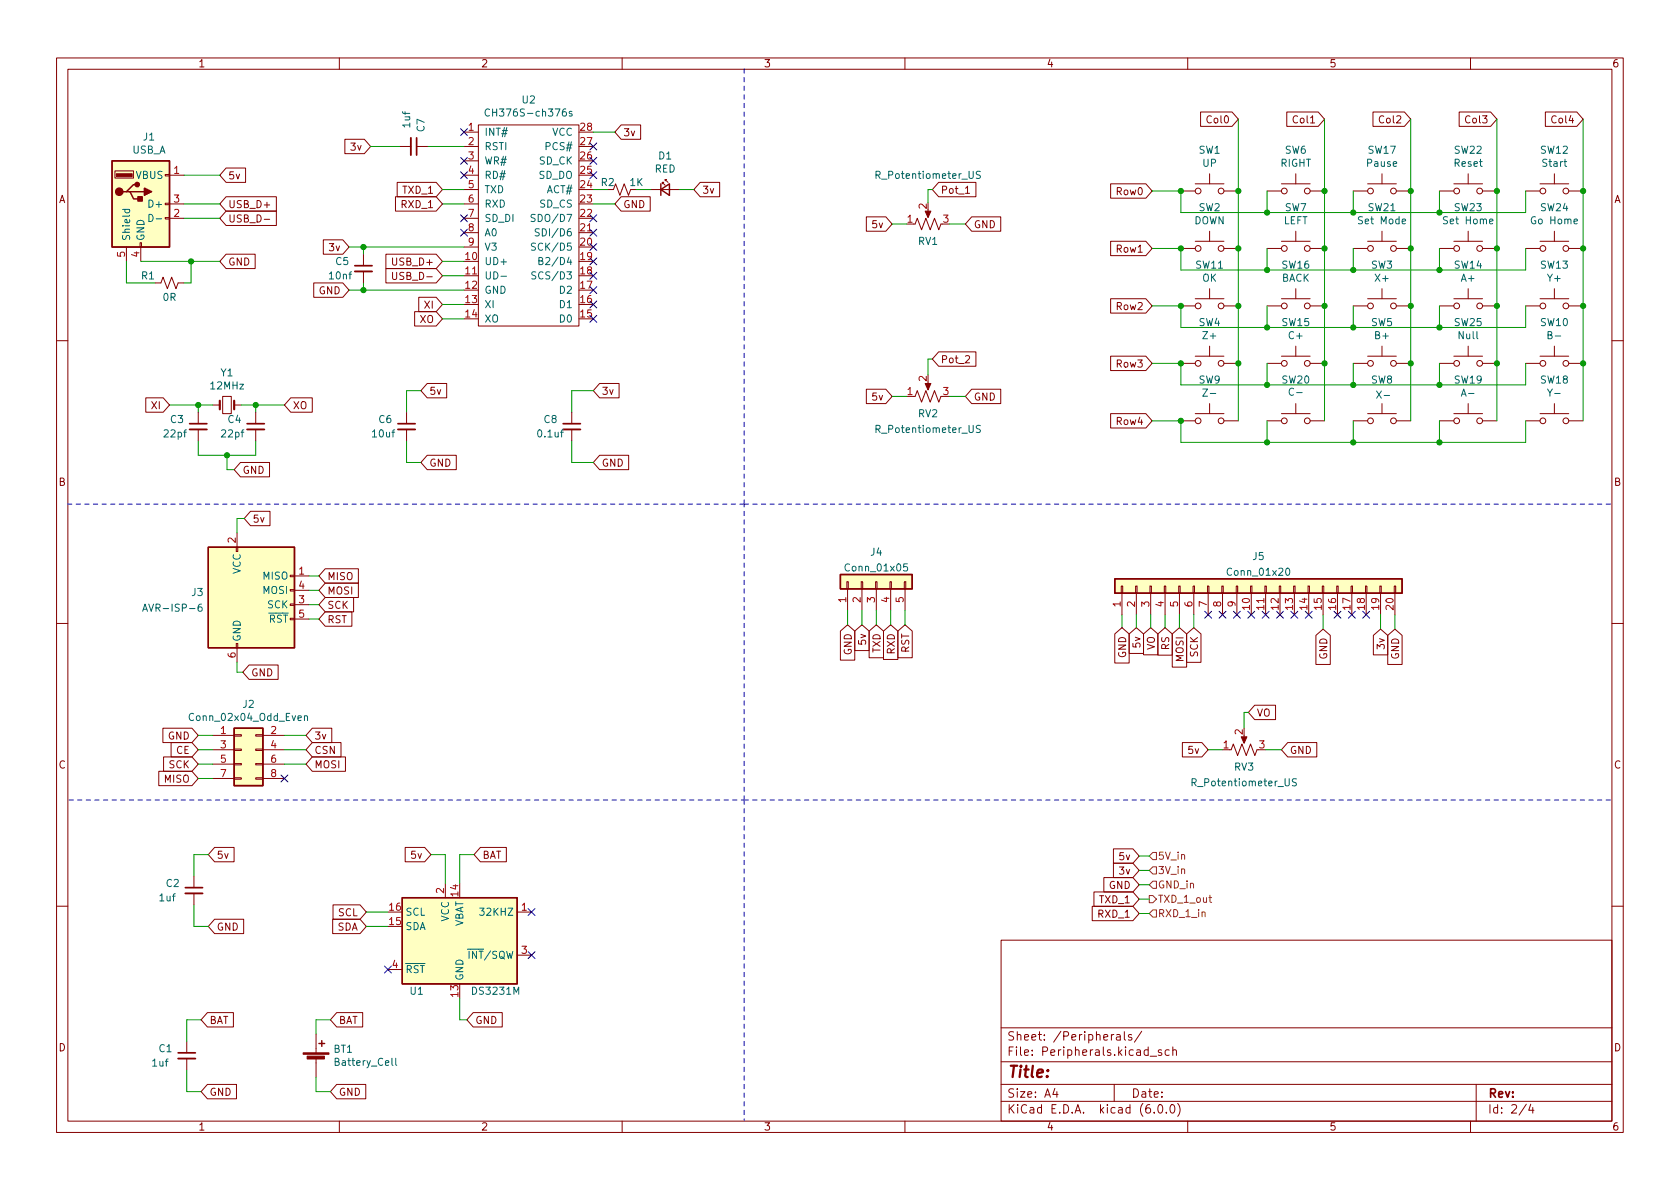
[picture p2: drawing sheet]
<svg xmlns="http://www.w3.org/2000/svg" width="297mm" height="210mm" viewBox="0 0 297 210" stroke-linecap="round" stroke-linejoin="round" font-family="sans-serif">
<g fill="none" stroke="#840000" stroke-width=".18">
<path d="M10 10.2h277v190.1h-277zM12 12.2h273v186.1h-273zM60 10.2v2M110 10.2v2M160 10.2v2M210 10.2v2M212.3 19.8h5.5l1.1 1.3-1.1 1.2h-5.5zM227.5 19.8h5.6l1.1 1.3-1.1 1.2h-5.6zM242.8 19.8h5.5l1.1 1.3-1.1 1.2h-5.5zM258 19.8h5.6l1.1 1.3-1.1 1.2h-5.6zM260 10.2v2M273.2 19.8h5.6l1.1 1.3-1.1 1.2h-5.6z"/>
<path d="M20.3 30.2h3.3v1.3h-3.3zM29.2 38.5h.8v.2h-.8zM29.2 35.9h.8v.3h-.8zM29.2 30.9h.8v.2h-.8zM30 31h2.5M30 36.1h2.5M30 38.6h2.5M40 37.3h8.9v2.6h-8.9l-1.1-1.3zM40 34.8h8.9v2.5h-8.9l-1.1-1.2zM40 29.7h3.4v2.6h-3.4l-1.1-1.3zM46.7 38.8h1M61 24.6h3.4l1.1 1.3-1.1 1.3h-3.4z"/>
<path d="M69.9 34.8h7.2l1.1 1.3-1.1 1.2h-7.2zM70.2 32.3h6.9l1.1 1.2-1.1 1.3h-6.9zM70.6 25.9h2M73.7 25.9h2M82 25.9h2.6M82 23.4h2.6M82 28.4h2.6M82 31h2.6M82 33.5h2.6M82 36.1h2.6M82 38.6h2.6M84.6 22.1h17.8v35.6h-17.8z"/>
<path d="M107.4 33.5h1.1l.3-1 .8 2 .8-2 .7 2 .4-1h1M109.8 34.8h5.2v2.5h-5.2l-1.1-1.2zM109.8 22.1h3.5v2.5h-3.5l-1.1-1.2zM115.1 33.5h5M117.1 32.5v-.2h.2h-.2l.5 .5M117.6 32v-.3h.3h-.3l.5 .6M123.8 32.3h3.4v2.5h-3.4l-1.1-1.3zM153.2 38.3h3.4l1.1 1.3-1.1 1.3h-3.4zM161.5 39.6h.3l.4-1 .7 2 .8-2 .8 2 .7-2 .8 2 .4-1M164.1 37.1v1M166 32.3h6.5v2.5h-6.5l-1.2-1.3zM170.7 34.2h.7"/>
<path d="M171.8 38.3h5.1v2.6h-5.1l-1.1-1.3zM196.4 32.5h6.2l1.1 1.3-1.1 1.2h-6.2zM208.8 33.8h2.5M211.3 32.5h5.1M213.9 30.7v1.8M216.4 33.8h2.5M224 33.8h2.6M226.6 32.5h5M229.1 30.7v1.8M231.6 33.8h2.6M239.3 33.8h2.5M241.8 32.5h5.1"/>
<path d="M244.3 30.7v1.8M246.9 33.8h2.5M254.5 33.8h2.5M257 32.5h5.1M259.6 30.7v1.8M262.1 33.8h2.6M269.7 33.8h2.6M272.3 32.5h5.1M274.8 30.7v1.8M277.4 33.8h2.5M22.4 43.7v2.5M24.8 42.9h.2v.8h-.2z"/>
<path d="M24.9 43.7v2.5M27.4 50h1l.4-1 .8 2 .8-2 .7 2 .4-1h1M40 45h5.1v2.5h-5.1l-1.1-1.3zM55.5 50h5.1l1.1 1.3-1.1 1.3h-5.1zM57.2 42.4h3.4l1.1 1.3-1.1 1.3h-3.4zM64.3 45v2M64.3 48v2M68.2 47.5h8.9l1.1 1.3-1.1 1.2h-8.9zM68.2 45h8.9l1.1 1.2-1.1 1.3h-8.9zM69.4 48.2v1l.3 .2h.2l.2-.2v-1M73.3 55.1h3.8l1.1 1.3-1.1 1.3h-3.8zM74 52.6h3.1l1.1 1.2-1.1 1.3h-3.1z"/>
<path d="M82 48.8h2.6M82 41.1h2.6M82 43.7h2.6M102.4 41.1h2.5M196.4 42.7h6.2l1.1 1.2-1.1 1.3h-6.2zM196.4 52.8h6.2l1.1 1.3-1.1 1.3h-6.2zM208.8 43.9h2.5M208.8 54.1h2.5M211.3 42.7h5.1M211.3 52.8h5.1M213.9 40.9v1.8M213.9 51v1.8"/>
<path d="M216.4 43.9h2.5M216.4 54.1h2.5M224 43.9h2.6M224 54.1h2.6M226.6 42.7h5M226.6 52.8h5M229.1 40.9v1.8M229.1 51v1.8M231.6 43.9h2.6M231.6 54.1h2.6M239.3 43.9h2.5M239.3 54.1h2.5"/>
<path d="M241.8 42.7h5.1M241.8 52.8h5.1M244.3 40.9v1.8M244.3 51v1.8M246.9 43.9h2.5M246.9 54.1h2.5M254.5 43.9h2.5M254.5 54.1h2.5M257 42.7h5.1M257 52.8h5.1M259.6 40.9v1.8M259.6 51v1.8"/>
<path d="M262.1 43.9h2.6M262.1 54.1h2.6M269.7 43.9h2.6M269.7 54.1h2.6M272.3 42.7h5.1M272.3 52.8h5.1M274.8 40.9v1.8M274.8 51v1.8M277.4 43.9h2.5M277.4 54.1h2.5M10 60.2h2M25.8 70.4h3.1l1.1 1.2-1.1 1.3h-3.1z"/>
<path d="M35.1 72.9v2M35.1 75.9v2.1M37.6 71.6h1.3M39.4 70.1h1.5v3h-1.5zM41.4 71.6h1.3M45.2 72.9v2M45.2 75.9v2.1M51.4 70.4h3.8v2.5h-3.8l-1.1-1.3zM71.9 72.9v2M71.9 75.9v2.1M75.5 67.8h3.5v2.6h-3.5l-1.1-1.3zM101.1 72.9v2"/>
<path d="M101.1 75.9v2.1M106 67.8h3.5v2.6h-3.5l-1.1-1.3zM153.2 68.8h3.4l1.1 1.3-1.1 1.3h-3.4zM161.5 70.1h.3l.4-1 .7 2 .8-2 .8 2 .7-2 .8 2 .4-1M164.1 67.6v1M166 62.2h6.5v2.6h-6.5l-1.2-1.3zM170.7 63l.5-.1 .2 .4-.8 .9h.8M171.8 68.8h5.1v2.6h-5.1l-1.1-1.3zM196.4 63h6.2l1.1 1.3-1.1 1.2h-6.2zM196.4 73.1h6.2l1.1 1.3-1.1 1.3h-6.2zM208.8 74.4h2.5M208.8 64.3h2.5"/>
<path d="M211.3 73.1h5.1M211.3 63h5.1M213.9 61.2v1.8M213.9 71.4v1.7M216.4 74.4h2.5M216.4 64.3h2.5M224 74.4h2.6M224 64.3h2.6M226.6 73.1h5M226.6 63h5M229.1 61.2v1.8M229.1 71.4v1.7"/>
<path d="M231.6 74.4h2.6M231.6 64.3h2.6M239.3 74.4h2.5M239.3 64.3h2.5M241.8 73.1h5.1M241.8 63h5.1M244.3 61.2v1.8M244.3 71.4v1.7M246.9 74.4h2.5M246.9 64.3h2.5M254.5 74.4h2.5M254.5 64.3h2.5"/>
<path d="M257 73.1h5.1M257 63h5.1M259.6 61.2v1.8M259.6 71.4v1.7M262.1 74.4h2.6M262.1 64.3h2.6M269.7 74.4h2.6M269.7 64.3h2.6M272.3 73.1h5.1M272.3 63h5.1M274.8 61.2v1.8M274.8 71.4v1.7"/>
<path d="M277.4 74.4h2.5M277.4 64.3h2.5M285 60.2h2M41.8 96.8h.2v.7h-.2zM41.9 94.2v2.6M42.5 81.8h5.2v2.5h-5.2l-1.1-1.2zM44.3 90.4h3.4v2.6h-3.4l-1.1-1.3zM75.5 80.5h5.2v2.6h-5.2l-1.1-1.3zM106 80.5h5.2v2.6h-5.2l-1.1-1.3zM10 110.2h2M41.8 113.8h.2v.7h-.2zM41.9 114.5v2.6"/>
<path d="M44 117.6h5.2v2.5h-5.2l-1.1-1.2zM51.3 106.8h.8v.3h-.8zM51.3 104.3h.8v.2h-.8zM51.3 101.7h.8v.3h-.8zM52.1 101.8h2.5M52.1 106.9h2.5M52.1 104.4h2.5M52.1 109.5h2.5M57.5 100.6h5.9v2.5h-5.9l-1.1-1.3zM57.5 105.7h5v2.5h-5l-1.1-1.3zM57.5 103.1h5.9v2.6h-5.9l-1.1-1.3zM57.5 108.2h4.7v2.5h-4.7l-1.1-1.2z"/>
<path d="M148.6 111.6l1.3-1.1 1.2 1.1v5.1h-2.5zM149.7 102.9h.3v1.2h-.3zM149.9 104.1v3.8M151.1 111.6l1.3-1.1 1.3 1.1v3.4h-2.6zM152.3 102.9h.2v1.2h-.2zM152.4 104.1v3.8M153.7 111.6l1.2-1.1 1.3 1.1v4.7h-2.5zM154.8 102.9h.3v1.2h-.3zM154.9 104.1v3.8M156.2 111.6l1.3-1.1 1.3 1.1v5h-2.6zM157.4 102.9h.2v1.2h-.2zM157.5 104.1v3.8"/>
<path d="M158.7 111.6l1.3-1.1 1.3 1.1v4.7h-2.6zM159.9 102.9h.2v1.2h-.2zM160 104.1v3.8M197.1 112.1l1.3-1.1 1.2 1.1v5.1h-2.5zM198.2 103.6h.3v1.3h-.3zM198.4 104.9v3.8M199.6 112.1l1.3-1.1 1.3 1.1v3.5h-2.6zM200.8 103.6h.2v1.3h-.2zM200.9 104.9v3.8M202.2 112.1l1.3-1.1 1.2 1.1v3.7h-2.5zM203.3 103.6h.3v1.3h-.3zM203.5 104.9v3.8"/>
<path d="M204.7 112.1l1.3-1.1 1.3 1.1v3.8h-2.6zM205.9 103.6h.2v1.3h-.2zM206 104.9v3.8M207.3 112.1l1.2-1.1 1.3 1.1v5.9h-2.5zM208.4 103.6h.3v1.3h-.3zM208.5 104.9v3.8M209.8 112.1l1.3-1.1 1.2 1.1v5h-2.5zM210.9 103.6h.3v1.3h-.3zM211.1 104.9v3.8M213.5 103.6h.2v1.3h-.2zM213.6 104.9v3.8M216 103.6h.3v1.3h-.3z"/>
<path d="M216.2 104.9v3.8M218.6 103.6h.2v1.3h-.2zM218.7 104.9v3.8M221.1 103.6h.3v1.3h-.3zM221.2 104.9v3.8M223.6 103.6h.3v1.3h-.3zM223.8 104.9v3.8M226.2 103.6h.2v1.3h-.2zM226.3 104.9v3.8M228.7 103.6h.3v1.3h-.3zM228.9 104.9v3.8M231.3 103.6h.2v1.3h-.2z"/>
<path d="M231.4 104.9v3.8M232.7 112.4l1.2-1.2 1.3 1.2v5.1h-2.5zM233.8 103.6h.3v1.3h-.3zM233.9 104.9v3.8M236.3 103.6h.3v1.3h-.3zM236.5 104.9v3.8M238.9 103.6h.2v1.3h-.2zM239 104.9v3.8M241.4 103.6h.3v1.3h-.3zM241.6 104.9v3.8M242.8 112.4l1.3-1.2 1.3 1.2v3.4h-2.6zM244 103.6h.2v1.3h-.2z"/>
<path d="M244.1 104.9v3.8M245.4 112.4l1.2-1.2 1.3 1.2v5.1h-2.5zM246.5 103.6h.3v1.3h-.3zM246.6 104.9v3.8M285 110.2h2M28.1 136.4h5.8l1.2 1.3-1.2 1.2h-5.8zM28.8 128.8h5.1l1.2 1.2-1.2 1.3h-5.1zM28.9 133.9h5l1.2 1.2-1.2 1.3h-5zM30.3 131.3h3.6l1.2 1.3-1.2 1.3h-3.6zM37.6 132.6h3.8M37.6 130h3.8M37.6 135.1h3.8"/>
<path d="M37.6 137.7h3.8M41.4 137.5h1.3v.3h-1.3zM41.4 135h1.3v.2h-1.3zM41.4 132.5h1.3v.2h-1.3zM41.4 129.9h1.3v.3h-1.3zM45.2 137.5h1.3v.3h-1.3zM45.2 135h1.3v.2h-1.3zM45.2 132.5h1.3v.2h-1.3zM45.2 129.9h1.3v.3h-1.3zM46.5 132.6h3.8M46.5 130h3.8M46.5 135.1h3.8"/>
<path d="M46.5 137.7h3.8M55.2 128.8h3.5v2.5h-3.5l-1.1-1.3zM55.2 131.3h5.1v2.6h-5.1l-1.1-1.3zM55.2 133.9h5.9v2.5h-5.9l-1.1-1.3zM209.1 131.3h3.4l1.1 1.3-1.1 1.3h-3.4zM217.4 132.6h.3l.4-1 .7 2 .8-2 .7 2 .8-2 .8 2 .3-1M220 130v1.1M221.8 124.7h3.7v2.5h-3.7l-1.1-1.2zM227.7 131.3h5.1v2.6h-5.1l-1.1-1.3zM34.3 154.9v2.1M34.3 158v2M37.9 149.9h3.5v2.5h-3.5l-1.1-1.3z"/>
<path d="M71.6 149.9h3.5l1.1 1.2-1.1 1.3h-3.5zM78.7 156.2v2.5M84.9 149.9h4.6v2.5h-4.6l-1.1-1.3zM193.4 157.7h6.9l1.1 1.3-1.1 1.3h-6.9zM195.2 155.2h5.1l1.1 1.3-1.1 1.2h-5.1zM196.9 150.1h3.4l1.1 1.3-1.1 1.2h-3.4zM196.9 152.6h3.4l1.1 1.3-1.1 1.3h-3.4zM10 160.2h2M36.7 179.1h4.6v2.5h-4.6l-1.1-1.3zM37.9 162.6h5.2v2.5h-5.2l-1.1-1.3zM58.8 162.6h4.9l1.1 1.2-1.1 1.3h-4.9zM58.9 160h4.8l1.1 1.3-1.1 1.3h-4.8z"/>
<path d="M59.5 179.1h4.6v2.5h-4.6l-1.1-1.3zM68.6 171.4h2.5M83.7 179.1h5.1v2.5h-5.1l-1.2-1.3zM91.4 161.3h2.6M91.4 168.9h2.6M177 166.3h108v32h-108zM193.1 160.3h7.2l1.1 1.2-1.1 1.3h-7.2zM285 160.2h2M33 184.1v2.1M33 187.2v2M36.7 191.8h5.1v2.5h-5.1l-1.1-1.3zM55.9 182.9v3.3"/>
<path d="M55.9 187.2v3.3M59.5 191.8h5.2v2.5h-5.2l-1.1-1.3zM60 198.3v2M110 198.3v2M160 198.3v2M177 194.8h108M177 191.8h108M177 187.8h108M177 181.8h108M186.5 192.5l-.4 1h1M186.9 193v1M197 191.8v3"/>
<path d="M197.4 183h.6l.1 .9M198.1 183.3l-.5 .1a.29 .29 0 0 0-.2 .2 .29 .29 0 0 0 .2 .3h.5M198.8 182.4v1.3l.2 .2M200.1 183l-.4-.1-.2 .2 .1 .3 .5 .1v.4h-.6M201.9 182.4l-1.3 1.9M203.4 186.8h1.1M204.1 196.7v.1M204.9 195.4l.2-.1a.81 .81 0 0 1 .6 .7 .81 .81 0 0 1-.3 .8h-.2a.81 .81 0 0 1-.6-.6 .81 .81 0 0 1 .3-.8zM205.4 185.7l-.4-.1-.2 .2 .1 .3 .5 .1v.4h-.6M206.2 196.7v.1M206.7 185.7l-.4-.1-.3 .3v.4l.1 .3h.6M207.1 195.4l.1-.1a.81 .81 0 0 1 .6 .7 .81 .81 0 0 1-.3 .8h-.1a.81 .81 0 0 1-.6-.6 .81 .81 0 0 1 .3-.8z"/>
<path d="M207.4 185.8l.2-.2 .3 .1 .1 .9M207.4 185.1v1.5M208.2 195.1a1.72 1.72 0 0 1 0 2.3M210 198.3v2M260 198.3v2M261 191.8v6.5M269.9 195.3l-1.3 1.9M270.6 195.3l-.3 1h.9M271 195.8v1"/>
<circle cx="211.8" cy="33.8" r=".51"/>
<circle cx="215.9" cy="33.8" r=".51"/>
<circle cx="227.1" cy="33.8" r=".51"/>
<circle cx="231.1" cy="33.8" r=".51"/>
<circle cx="242.3" cy="33.8" r=".51"/>
<circle cx="246.4" cy="33.8" r=".51"/>
<circle cx="257.6" cy="33.8" r=".51"/>
<circle cx="261.6" cy="33.8" r=".51"/>
<circle cx="272.8" cy="33.8" r=".51"/>
<circle cx="276.9" cy="33.8" r=".51"/>
<circle cx="211.8" cy="43.9" r=".51"/>
<circle cx="211.8" cy="54.1" r=".51"/>
<circle cx="215.9" cy="43.9" r=".51"/>
<circle cx="215.9" cy="54.1" r=".51"/>
<circle cx="227.1" cy="43.9" r=".51"/>
<circle cx="227.1" cy="54.1" r=".51"/>
<circle cx="231.1" cy="43.9" r=".51"/>
<circle cx="231.1" cy="54.1" r=".51"/>
<circle cx="242.3" cy="43.9" r=".51"/>
<circle cx="242.3" cy="54.1" r=".51"/>
<circle cx="246.4" cy="54.1" r=".51"/>
<circle cx="246.4" cy="43.9" r=".51"/>
<circle cx="257.6" cy="54.1" r=".51"/>
<circle cx="257.6" cy="43.9" r=".51"/>
<circle cx="261.6" cy="43.9" r=".51"/>
<circle cx="261.6" cy="54.1" r=".51"/>
<circle cx="272.8" cy="43.9" r=".51"/>
<circle cx="272.8" cy="54.1" r=".51"/>
<circle cx="276.9" cy="54.1" r=".51"/>
<circle cx="276.9" cy="43.9" r=".51"/>
<circle cx="211.8" cy="74.4" r=".51"/>
<circle cx="211.8" cy="64.3" r=".51"/>
<circle cx="215.9" cy="64.3" r=".51"/>
<circle cx="215.9" cy="74.4" r=".51"/>
<circle cx="227.1" cy="74.4" r=".51"/>
<circle cx="227.1" cy="64.3" r=".51"/>
<circle cx="231.1" cy="74.4" r=".51"/>
<circle cx="231.1" cy="64.3" r=".51"/>
<circle cx="242.3" cy="74.4" r=".51"/>
<circle cx="242.3" cy="64.3" r=".51"/>
<circle cx="246.4" cy="74.4" r=".51"/>
<circle cx="246.4" cy="64.3" r=".51"/>
<circle cx="257.6" cy="74.4" r=".51"/>
<circle cx="257.6" cy="64.3" r=".51"/>
<circle cx="261.6" cy="74.4" r=".51"/>
<circle cx="261.6" cy="64.3" r=".51"/>
<circle cx="272.8" cy="74.4" r=".51"/>
<circle cx="272.8" cy="64.3" r=".51"/>
<circle cx="276.9" cy="74.4" r=".51"/>
<circle cx="276.9" cy="64.3" r=".51"/>
</g>
<g fill="#840000" stroke="#840000" stroke-width=".18">
<path d="M219.5 130.3h1l-.5 1.1z"/>
<path d="M163.6 67.8h1l-.5 1.2z"/>
<path d="M53.6 186.2h4.6v.2h-4.6z"/>
<path d="M54.3 186.8h3.1v.5h-3.1z"/>
<path d="M163.6 37.3h1l-.5 1.2z"/>
<path d="M20.6 30.7h2.8v.5h-2.8z"/>
</g>
<g fill="none" stroke="#006464" stroke-width=".18">
<path d="M86.5 19.4a.6 .6 0 0 0-.8 .4 .6 .6 0 0 0 .6 .7l.2-.1M101.1 19.7h-.3l-.2 .2 .1 .1 .4 .2v.3h-.5M21.7 37h1.2M22.1 37v.4l.2 .2 .6-.1v-.5M26.3 37.9a.64 .64 0 0 1 .8 .6 .64 .64 0 0 1-.8 .7zM27.6 38.7h1M94.6 38l-.5-.1-.1 .1v.4l.5 .2 .1 .3-.2 .3-.5-.1M173.3 30.3h-.4l-.2 .1v.4l.5 .2 .1 .3-.2 .3-.5-.1M263.4 39.2l.6-.2-.1-.2-.4-.1-.1 .2v.6h.5M88.6 48.9h.9M94.7 43h-.5l-.2 .1v.4l.6 .2 .1 .3-.3 .3-.4-.1M94.7 48.1h-.4l-.3 .2 .1 .3 .6 .3v.3l-.2 .1h-.5"/>
<path d="M95.3 46.1h.5l.1-.2v-.3l-.6-.1v1.3h.5l.1-.1 .1-.3-.3-.3M95.3 40.5l-.4-.1-.2 .2v.3l.5 .3 .1 .3-.2 .2h-.5M173.3 75.3l-.4-.1-.2 .1v.4l.5 .2 .1 .3-.2 .3-.5-.1M160.4 99.7h-.6l-.1 .6 .2-.1 .5 .1 .1 .1-.1 .5-.2 .1-.5-.1M25.2 108.1l.4-1.3 .5 1.3M25.3 107.7h.6M35.6 106.8l-.3 .1a.86 .86 0 0 0 0 1.2l.4-.1v-.4l-.2-.3h-.2l-.3 .3M227.5 100.5h.1a.68 .68 0 0 1 .5 .6 .68 .68 0 0 1-.5 .6 .84 .84 0 0 1-.1-1.2zM53.8 126.7l.2-.1h.3l.1 .8M53.8 126.6v.8M229.2 137.8l-.5-.1-.1 .1v.4l.5 .2 .1 .3-.2 .3-.5-.1M70 187.1v1.1l.1 .2"/>
</g>
<path d="M72.6 24.4v3M62.7 48h3.1M33.5 75.9h3.1M43.7 75.9h3M70.4 75.9h3M99.6 75.9h3M32.8 158h3M31.5 187.2h3" fill="none" stroke="#840000" stroke-width=".33"/>
<path d="M73.7 24.4v3M62.7 47h3.1M33.5 74.9h3.1M43.7 74.9h3M70.4 74.9h3M99.6 74.9h3M32.8 157h3M31.5 186.2h3" fill="none" stroke="#840000" stroke-width=".3"/>
<g fill="#ffffc2" stroke="#ffffc2" stroke-width=".18">
<path d="M148.6 101.6h12.7v2.5h-12.7z"/>
<path d="M36.8 96.8h15.3v17.7h-15.3z"/>
<path d="M197.1 102.4h50.8v2.5h-50.8z"/>
<path d="M41.4 128.8h5.1v10.1h-5.1z"/>
<path d="M71.1 158.7h20.3v15.3h-20.3z"/>
<path d="M19.8 28.4h10.2v15.3h-10.2z"/>
</g>
<g fill="none" stroke="#840000" stroke-width=".25">
<path d="M19.8 28.4h10.2v15.3h-10.2zM22.4 33.9h.6l.6 1.3h1.3M23 33.9h2.5M24.3 32.6h-.7l-1.2 1.3h-.7M116.8 33.5l1.6-1v2zM116.8 32.5v2M36.8 96.8h15.3v17.7h-15.3zM148.6 101.6h12.7v2.5h-12.7zM197.1 102.4h50.8v2.5h-50.8zM41.4 128.8h5.1v10.1h-5.1zM71.1 158.7h20.3v15.3h-20.3zM56.4 184.5h1"/>
<path d="M56.9 184v1"/>
</g>
<path d="M38.9 70.9v1.5M41.4 70.9v1.5" fill="none" stroke="#840000" stroke-width=".38"/>
<g fill="#840000" stroke="#840000" stroke-width=".25">
<path d="M25.5 33.3l1.3 .6-1.3 .6z"/>
<path d="M24.4 34.8h.7v.8h-.7z"/>
<circle cx="21.1" cy="33.9" r=".63"/>
<circle cx="24.3" cy="32.6" r=".38"/>
</g>
<path d="M203.2 158.4h.6l.7 .6-.7 .6h-.6zM203.8 155.8h.7v1.3h-.7l-.6-.6zM203.8 150.7h.7v1.3h-.7l-.6-.6zM203.8 153.3h.7v1.3h-.7l-.6-.7zM213.7 158.7h.5M213.9 158.3v1.1l.3 .2M203.8 160.9h.7v1.3h-.7l-.6-.7z" fill="none" stroke="#725600" stroke-width=".18"/>
<path d="M131.6 12.2v76.9M11.9 89.1h119.7M131.6 89.1h153.4M12.2 141.5h119.4M131.6 141.5v56.6M131.6 141.5h153.4M131.6 141.5v-52.4" fill="none" stroke="#0000c2" stroke-width=".18" stroke-dasharray=".8 .8"/>
<g fill="none" stroke="#009600" stroke-width=".18">
<path d="M32.5 36.1h6.4M32.5 31h6.4M32.5 38.6h6.4M65.5 25.9h5.1M75.7 25.9h6.3M78.2 33.5h3.8M78.2 36.1h3.8M104.9 33.5h2.5M104.9 23.4h3.8M104.9 36.1h3.8M112.5 33.5h2.6M120.1 33.5h2.6"/>
<path d="M157.7 39.6h2.6M164.8 33.5h-.7v2.3M167.9 39.6h2.8M203.7 33.8h5.1v3.8h60.9v-3.8M218.9 21.1v53.3M224 33.8v3.8M234.2 21.1v53.3M239.3 33.8v3.8M249.4 21.1v53.3M254.5 33.8v3.8M264.7 21.1v53.3M279.9 21.1v53.3"/>
<path d="M22.4 46.2v3.8h5M24.9 46.2h14M33.8 46.2v3.8h-1.3M61.7 51.3h20.3M61.7 43.7h20.3M64.3 43.7v1.3M64.3 50v1.3M78.2 48.8h3.8M78.2 56.4h3.8M78.2 46.2h3.8M78.2 53.8h3.8M203.7 43.9h5.1v3.8h60.9v-3.8"/>
<path d="M203.7 54.1h5.1v3.8h60.9v-3.8M224 43.9v3.8M224 54.1v3.8M239.3 43.9v3.8M239.3 54.1v3.8M254.5 43.9v3.8M254.5 54.1v3.8M30 71.6h7.6M35.1 71.6v1.3M35.1 78v2.5h10.1v-2.5M42.7 71.6h7.6M45.2 71.6v1.3"/>
<path d="M71.9 78v3.8h2.5M74.4 69.1h-2.5v3.8M101.1 78v3.8h3.8M104.9 69.1h-3.8v3.8M157.7 70.1h2.6M164.8 63.5h-.7v2.8M167.9 70.1h2.8M203.7 64.3h5.1v3.8h60.9v-3.8M203.7 74.4h5.1v3.8h60.9v-3.8M224 64.3v3.8M224 74.4v3.8M239.3 64.3v3.8"/>
<path d="M239.3 74.4v3.8M254.5 64.3v3.8M254.5 74.4v3.8M40.1 80.5v2.6h1.3M43.2 91.7h-1.3v2.5M41.9 117.1v1.8h1M54.6 106.9h1.8M54.6 104.4h1.8M54.6 109.5h1.8M54.6 101.8h1.8M149.9 107.9v2.6M152.4 107.9v2.6"/>
<path d="M154.9 107.9v2.6M157.5 107.9v2.6M160 107.9v2.6M198.4 108.7v2.3M200.9 108.7v2.3M203.5 108.7v2.3M206 108.7v2.3M208.5 108.7v2.3M211.1 108.7v2.3M233.9 108.7v2.5M244.1 108.7v2.5M246.6 108.7v2.5"/>
<path d="M35.1 132.6h2.5M35.1 135.1h2.5M35.1 130h2.5M35.1 137.7h2.5M50.3 132.6h3.8M50.3 135.1h3.8M50.3 130h3.8M213.6 132.6h2.6M220.7 126h-.7v2.8M223.8 132.6h2.8M36.8 151.1h-2.5v3.8M76.2 151.1h2.5v5.1"/>
<path d="M83.8 151.1h-2.5v5.1M201.4 159h1.8M201.4 156.5h1.8M201.4 153.9h1.8M201.4 151.4h1.8M34.3 160v3.8h2.5M64.8 163.8h3.8M64.8 161.3h3.8M81.3 176.5v3.8h1.2M201.4 161.5h1.8M33 189.2v3.8h2.6M35.6 180.3h-2.6v3.8"/>
<path d="M55.9 190.5v2.5h2.5M58.4 180.3h-2.5v2.6"/>
</g>
<g fill="none" stroke="#000084" stroke-width=".18">
<path d="M81.4 38l1.3 1.2M81.4 22.8l1.3 1.2M81.4 27.8l1.3 1.3M81.4 30.4l1.3 1.2M82.7 38l-1.3 1.2M82.7 22.8l-1.3 1.2M82.7 27.8l-1.3 1.3M82.7 30.4l-1.3 1.2M104.3 38l1.2 1.2M104.3 27.8l1.2 1.3M104.3 30.4l1.2 1.2M104.3 25.3l1.2 1.2"/>
<path d="M105.5 38l-1.2 1.2M105.5 27.8l-1.2 1.3M105.5 30.4l-1.2 1.2M105.5 25.3l-1.2 1.2M81.4 40.5l1.3 1.3M82.7 40.5l-1.3 1.3M104.3 55.8l1.2 1.2M104.3 53.2l1.2 1.3M104.3 40.5l1.2 1.3M104.3 43.1l1.2 1.2M104.3 50.7l1.2 1.2M104.3 48.2l1.2 1.2"/>
<path d="M104.3 45.6l1.2 1.2M105.5 55.8l-1.2 1.2M105.5 53.2l-1.2 1.3M105.5 40.5l-1.2 1.3M105.5 43.1l-1.2 1.2M105.5 50.7l-1.2 1.2M105.5 48.2l-1.2 1.2M105.5 45.6l-1.2 1.2M213 108.1l1.2 1.2M214.2 108.1l-1.2 1.2M215.5 108.1l1.3 1.2M216.8 108.1l-1.3 1.2"/>
<path d="M218.1 108.1l1.2 1.2M219.3 108.1l-1.2 1.2M220.6 108.1l1.2 1.2M221.8 108.1l-1.2 1.2M223.2 108.1l1.2 1.2M224.4 108.1l-1.2 1.2M225.7 108.1l1.2 1.2M226.9 108.1l-1.2 1.2M228.2 108.1l1.3 1.2M229.5 108.1l-1.3 1.2M230.8 108.1l1.2 1.2M232 108.1l-1.2 1.2"/>
<path d="M235.9 108.1l1.2 1.2M237.1 108.1l-1.2 1.2M238.4 108.1l1.2 1.2M239.6 108.1l-1.2 1.2M240.9 108.1l1.3 1.2M242.2 108.1l-1.3 1.2M49.7 137.1l1.2 1.2M50.9 137.1l-1.2 1.2M68 170.8l1.2 1.3M69.2 170.8l-1.2 1.3M93.4 168.3l1.2 1.2M93.4 160.7l1.2 1.2"/>
<path d="M94.6 168.3l-1.2 1.2M94.6 160.7l-1.2 1.2"/>
</g>
<g fill="#009600" stroke="#009600" stroke-width=".18">
<circle cx="279.9" cy="33.8" r=".46"/>
<circle cx="254.5" cy="37.6" r=".46"/>
<circle cx="249.4" cy="33.8" r=".46"/>
<circle cx="264.7" cy="33.8" r=".46"/>
<circle cx="264.7" cy="43.9" r=".46"/>
<circle cx="254.5" cy="47.7" r=".46"/>
<circle cx="279.9" cy="43.9" r=".46"/>
<circle cx="279.9" cy="54.1" r=".46"/>
<circle cx="279.9" cy="64.3" r=".46"/>
<circle cx="239.3" cy="78.2" r=".46"/>
<circle cx="254.5" cy="78.2" r=".46"/>
<circle cx="224" cy="78.2" r=".46"/>
<circle cx="239.3" cy="68.1" r=".46"/>
<circle cx="249.4" cy="64.3" r=".46"/>
<circle cx="254.5" cy="68.1" r=".46"/>
<circle cx="264.7" cy="64.3" r=".46"/>
<circle cx="224" cy="68.1" r=".46"/>
<circle cx="254.5" cy="57.9" r=".46"/>
<circle cx="264.7" cy="54.1" r=".46"/>
<circle cx="234.2" cy="54.1" r=".46"/>
<circle cx="239.3" cy="57.9" r=".46"/>
<circle cx="234.2" cy="64.3" r=".46"/>
<circle cx="234.2" cy="43.9" r=".46"/>
<circle cx="234.2" cy="33.8" r=".46"/>
<circle cx="239.3" cy="37.6" r=".46"/>
<circle cx="249.4" cy="43.9" r=".46"/>
<circle cx="249.4" cy="54.1" r=".46"/>
<circle cx="239.3" cy="47.7" r=".46"/>
<circle cx="218.9" cy="33.8" r=".46"/>
<circle cx="218.9" cy="43.9" r=".46"/>
<circle cx="224" cy="37.6" r=".46"/>
<circle cx="224" cy="47.7" r=".46"/>
<circle cx="218.9" cy="54.1" r=".46"/>
<circle cx="224" cy="57.9" r=".46"/>
<circle cx="208.8" cy="54.1" r=".46"/>
<circle cx="218.9" cy="64.3" r=".46"/>
<circle cx="208.8" cy="64.3" r=".46"/>
<circle cx="208.8" cy="74.4" r=".46"/>
<circle cx="208.8" cy="33.8" r=".46"/>
<circle cx="208.8" cy="43.9" r=".46"/>
<circle cx="45.2" cy="71.6" r=".46"/>
<circle cx="40.1" cy="80.5" r=".46"/>
<circle cx="64.3" cy="43.7" r=".46"/>
<circle cx="35.1" cy="71.6" r=".46"/>
<circle cx="33.8" cy="46.2" r=".46"/>
<circle cx="64.3" cy="51.3" r=".46"/>
</g>
<text font-size="2.8" fill="#840000" x="178" y="190.6">Title:</text>
<g font-size="2.1" fill="#840000">
<text x="178" y="184">Sheet: /Peripherals/</text>
<text x="178" y="186.7">File: Peripherals.kicad_sch</text>
<text x="178" y="196.9">KiCad E.D.A. kicad (6.0.0)</text>
<text x="178" y="194.1">Size: A4</text>
<text x="200" y="194.1">Date:</text>
<text x="263" y="194.1">Rev:</text>
<text x="263" y="196.9">Id: 2/4</text>
</g>
<g font-size="1.8" fill="#840000">
<text x="35" y="11.9">1</text>
<text x="85" y="11.9">2</text>
<text x="135" y="11.9">3</text>
<text x="185" y="11.9">4</text>
<text x="235" y="11.9">5</text>
<text x="285" y="11.9">6</text>
<text x="213.7" y="21.8">Col0</text>
<text x="228.9" y="21.8">Col1</text>
<text x="244.2" y="21.8">Col2</text>
<text x="259.4" y="21.8">Col3</text>
<text x="274.6" y="21.8">Col4</text>
<text x="62.1" y="26.6">3v</text>
<text x="110.1" y="24.1">3v</text>
<text x="10.3" y="35.9">A</text>
<text x="40.3" y="31.7">5v</text>
<text x="71.3" y="34.2">TXD_1</text>
<text x="124.1" y="34.2">3v</text>
<text x="166.3" y="34.2">Pot_1</text>
<text x="197.6" y="34.5">Row0</text>
<text x="285.3" y="35.9">A</text>
<text x="40.3" y="39.3">USB_D-</text>
<text x="40.3" y="36.8">USB_D+</text>
<text x="71.1" y="36.8">RXD_1</text>
<text x="110.1" y="36.8">GND</text>
<text x="154.3" y="40.3">5v</text>
<text x="172.1" y="40.3">GND</text>
<text x="40.3" y="46.9">GND</text>
<text x="58.3" y="44.4">3v</text>
<text x="69.8" y="46.9">USB_D+</text>
<text x="197.6" y="44.7">Row1</text>
<text x="56.4" y="52">GND</text>
<text x="70.2" y="49.5">USB_D-</text>
<text x="74.2" y="57.1">XO</text>
<text x="75.1" y="54.6">XI</text>
<text x="197.6" y="54.8">Row2</text>
<text x="166.3" y="64.2">Pot_2</text>
<text x="197.6" y="65">Row3</text>
<text x="75.9" y="69.8">5v</text>
<text x="106.3" y="69.8">3v</text>
<text x="154.3" y="70.8">5v</text>
<text x="172.1" y="70.8">GND</text>
<text x="26.9" y="72.3">XI</text>
<text x="51.7" y="72.3">XO</text>
<text x="197.6" y="75.1">Row4</text>
<text x="42.8" y="83.8">GND</text>
<text x="75.9" y="82.5">GND</text>
<text x="106.3" y="82.5">GND</text>
<text x="10.3" y="85.9">B</text>
<text x="285.3" y="85.9">B</text>
<text x="44.6" y="92.4">5v</text>
<text x="57.8" y="102.6">MISO</text>
<text x="57.8" y="107.7">SCK</text>
<text x="57.8" y="105.1">MOSI</text>
<text x="57.8" y="110.2">RST</text>
<text x="153.1" y="113.9" transform="rotate(-90 153.1 113.9)">5v</text>
<text x="44.4" y="119.6">GND</text>
<text x="150.6" y="115.8" transform="rotate(-90 150.6 115.8)">GND</text>
<text x="155.7" y="115.5" transform="rotate(-90 155.7 115.5)">TXD</text>
<text x="158.2" y="115.6" transform="rotate(-90 158.2 115.6)">RXD</text>
<text x="160.7" y="115.5" transform="rotate(-90 160.7 115.5)">RST</text>
<text x="199.1" y="116.4" transform="rotate(-90 199.1 116.4)">GND</text>
<text x="201.6" y="114.4" transform="rotate(-90 201.6 114.4)">5v</text>
<text x="204.2" y="115" transform="rotate(-90 204.2 115)">VO</text>
<text x="206.7" y="114.9" transform="rotate(-90 206.7 114.9)">RS</text>
<text x="209.3" y="116.9" transform="rotate(-90 209.3 116.9)">MOSI</text>
<text x="211.8" y="116.2" transform="rotate(-90 211.8 116.2)">SCK</text>
<text x="234.7" y="116.6" transform="rotate(-90 234.7 116.6)">GND</text>
<text x="244.8" y="114.6" transform="rotate(-90 244.8 114.6)">3v</text>
<text x="247.4" y="116.6" transform="rotate(-90 247.4 116.6)">GND</text>
<text x="29.7" y="130.8">GND</text>
<text x="55.5" y="130.8">3v</text>
<text x="222.2" y="126.7">VO</text>
<text x="10.3" y="135.9">C</text>
<text x="29.9" y="135.8">SCK</text>
<text x="31.2" y="133.3">CE</text>
<text x="55.5" y="133.3">CSN</text>
<text x="55.5" y="135.8">MOSI</text>
<text x="210.2" y="133.3">5v</text>
<text x="228" y="133.3">GND</text>
<text x="285.3" y="135.9">C</text>
<text x="29.1" y="138.4">MISO</text>
<text x="38.3" y="151.9">5v</text>
<text x="72.8" y="151.9">5v</text>
<text x="85.2" y="151.9">BAT</text>
<text x="198" y="152.1">5v</text>
<text x="198" y="154.6">3v</text>
<text x="194.5" y="159.7">TXD_1</text>
<text x="196.1" y="157.2">GND</text>
<text x="38.3" y="164.6">GND</text>
<text x="59.6" y="164.6">SDA</text>
<text x="59.8" y="162">SCL</text>
<text x="194.3" y="162.3">RXD_1</text>
<text x="10.3" y="185.9">D</text>
<text x="37" y="181.1">BAT</text>
<text x="59.8" y="181.1">BAT</text>
<text x="84" y="181.1">GND</text>
<text x="285.3" y="185.9">D</text>
<text x="37" y="193.8">GND</text>
<text x="59.8" y="193.8">GND</text>
<text x="35" y="199.9">1</text>
<text x="85" y="199.9">2</text>
<text x="135" y="199.9">3</text>
<text x="185" y="199.9">4</text>
<text x="235" y="199.9">5</text>
<text x="285" y="199.9">6</text>
</g>
<g font-size="1.8" fill="#006464">
<text x="72.5" y="22.5" transform="rotate(-90 72.5 22.5)">1uf</text>
<text x="75.1" y="23.3" transform="rotate(-90 75.1 23.3)">C7</text>
<text x="85.6" y="24">INT#</text>
<text x="86.8" y="20.6">CH376S-ch376s</text>
<text x="92.3" y="18.3">U2</text>
<text x="97.6" y="24">VCC</text>
<text x="23.3" y="27.1">USB_A</text>
<text x="25.4" y="24.8">J1</text>
<text x="85.6" y="26.5">RSTI</text>
<text x="85.6" y="29.1">WR#</text>
<text x="95.4" y="29.1">SD_CK</text>
<text x="96.7" y="26.5">PCS#</text>
<text x="116.5" y="28.2">D1</text>
<text x="212" y="27.2">SW1</text>
<text x="212.6" y="29.5">UP</text>
<text x="226.4" y="29.5">RIGHT</text>
<text x="227.2" y="27.2">SW6</text>
<text x="241.7" y="29.5">Pause</text>
<text x="241.9" y="27.2">SW17</text>
<text x="257.2" y="27.2">SW22</text>
<text x="257.2" y="29.5">Reset</text>
<text x="272.4" y="27.2">SW12</text>
<text x="272.8" y="29.5">Start</text>
<text x="24" y="31.6">VBUS</text>
<text x="85.6" y="31.6">RD#</text>
<text x="85.6" y="34.2">TXD</text>
<text x="95.3" y="31.6">SD_DO</text>
<text x="96.7" y="34.2">ACT#</text>
<text x="106.3" y="32.9">R2</text>
<text x="111.4" y="32.9">1K</text>
<text x="115.7" y="30.5">RED</text>
<text x="155.3" y="31.6">R_Potentiometer_US</text>
<text x="26.6" y="36.7">D+</text>
<text x="85.6" y="36.7">RXD</text>
<text x="85.6" y="39.2">SD_DI</text>
<text x="85.6" y="41.8">A0</text>
<text x="94.8" y="39.2">SDO/D7</text>
<text x="95.4" y="36.7">SD_CS</text>
<text x="95.6" y="41.8">SDI/D6</text>
<text x="211.1" y="39.6">DOWN</text>
<text x="212" y="37.3">SW2</text>
<text x="226.9" y="39.6">LEFT</text>
<text x="227.2" y="37.3">SW7</text>
<text x="240.4" y="39.6">Set Mode</text>
<text x="241.9" y="37.3">SW21</text>
<text x="255.5" y="39.6">Set Home</text>
<text x="257.2" y="37.3">SW23</text>
<text x="270.9" y="39.6">Go Home</text>
<text x="272.4" y="37.3">SW24</text>
<text x="23" y="42.7" transform="rotate(-90 23 42.7)">Shield</text>
<text x="25.5" y="42.7" transform="rotate(-90 25.5 42.7)">GND</text>
<text x="59.4" y="46.9">C5</text>
<text x="85.6" y="46.9">UD+</text>
<text x="85.6" y="44.3">V3</text>
<text x="94.9" y="44.3">SCK/D5</text>
<text x="96.3" y="46.9">B2/D4</text>
<text x="162.4" y="43.3">RV1</text>
<text x="211.5" y="47.5">SW11</text>
<text x="226.7" y="47.5">SW16</text>
<text x="242.4" y="47.5">SW3</text>
<text x="257.2" y="47.5">SW14</text>
<text x="272.4" y="47.5">SW13</text>
<text x="25" y="49.4">R1</text>
<text x="28.8" y="53.2">0R</text>
<text x="58.3" y="49.4">10nf</text>
<text x="85.6" y="49.4">UD-</text>
<text x="85.6" y="51.9">GND</text>
<text x="95" y="49.4">SCS/D3</text>
<text x="99.1" y="51.9">D2</text>
<text x="212.5" y="49.8">OK</text>
<text x="226.6" y="49.8">BACK</text>
<text x="243.2" y="49.8">X+</text>
<text x="258.4" y="49.8">A+</text>
<text x="273.7" y="49.8">Y+</text>
<text x="85.6" y="54.5">XI</text>
<text x="85.6" y="57">XO</text>
<text x="99.1" y="57">D0</text>
<text x="99.1" y="54.5">D1</text>
<text x="212" y="57.7">SW4</text>
<text x="212.8" y="60">Z+</text>
<text x="226.7" y="57.7">SW15</text>
<text x="228" y="60">C+</text>
<text x="242.4" y="57.7">SW5</text>
<text x="243.2" y="60">B+</text>
<text x="257.2" y="57.7">SW25</text>
<text x="257.9" y="60">Null</text>
<text x="272.4" y="57.7">SW10</text>
<text x="273.9" y="60">B-</text>
<text x="37.3" y="68.9">12MHz</text>
<text x="39.1" y="66.5">Y1</text>
<text x="212" y="67.8">SW9</text>
<text x="213" y="70.1">Z-</text>
<text x="226.7" y="67.8">SW20</text>
<text x="228.2" y="70">C-</text>
<text x="242.4" y="67.8">SW8</text>
<text x="243.7" y="70.5">X-</text>
<text x="257.2" y="67.8">SW19</text>
<text x="258.7" y="70.1">A-</text>
<text x="272.4" y="67.8">SW18</text>
<text x="273.9" y="70.1">Y-</text>
<text x="29.1" y="77.3">22pf</text>
<text x="30.2" y="74.8">C3</text>
<text x="39.3" y="77.3">22pf</text>
<text x="40.3" y="74.8">C4</text>
<text x="65.9" y="77.3">10uf</text>
<text x="67" y="74.8">C6</text>
<text x="95.2" y="77.3">0.1uf</text>
<text x="96.2" y="74.8">C8</text>
<text x="155.3" y="76.5">R_Potentiometer_US</text>
<text x="162.4" y="73.8">RV2</text>
<text x="42.5" y="101.5" transform="rotate(-90 42.5 101.5)">VCC</text>
<text x="149.7" y="101">Conn_01x05</text>
<text x="154" y="98.3">J4</text>
<text x="217.3" y="101.8">Conn_01x20</text>
<text x="221.5" y="99">J5</text>
<text x="33.9" y="105.4">J3</text>
<text x="46.5" y="102.5">MISO</text>
<text x="46.5" y="105">MOSI</text>
<text x="47.3" y="107.6">SCK</text>
<text x="26.2" y="108.2">AVR-ISP-6</text>
<text x="42.5" y="113.5" transform="rotate(-90 42.5 113.5)">GND</text>
<text x="46.1" y="110.1">~{RST}</text>
<text x="43" y="125.2">J2</text>
<text x="33.9" y="127.5">Conn_02x04_Odd_Even</text>
<text x="218.2" y="136.3">RV3</text>
<text x="211.2" y="139">R_Potentiometer_US</text>
<text x="28.2" y="159.4">1uf</text>
<text x="29.4" y="156.8">C2</text>
<text x="71.6" y="161.9">SCL</text>
<text x="85.3" y="161.9">32KHZ</text>
<text x="71.6" y="164.5">SDA</text>
<text x="79.4" y="163" transform="rotate(-90 79.4 163)">VCC</text>
<text x="81.9" y="164.1" transform="rotate(-90 81.9 164.1)">VBAT</text>
<text x="71.6" y="172.1">~{RST}</text>
<text x="81.9" y="173.5" transform="rotate(-90 81.9 173.5)">GND</text>
<text x="82" y="169.5">~{INT}/SQW</text>
<text x="72.5" y="175.9">U1</text>
<text x="83.7" y="175.9">DS3231M</text>
<text x="27" y="188.6">1uf</text>
<text x="28.1" y="186">C1</text>
<text x="59" y="186.2">BT1</text>
<text x="59.5" y="188.5">Battery_Cell</text>
</g>
<g font-size="1.8" fill="#a90000">
<text x="82.8" y="23.1">1</text>
<text x="102.6" y="23.1">28</text>
<text x="82.8" y="25.6">2</text>
<text x="82.8" y="28.2">3</text>
<text x="102.6" y="28.2">26</text>
<text x="102.6" y="25.6">27</text>
<text x="30.8" y="30.7">1</text>
<text x="30.8" y="35.8">3</text>
<text x="82.8" y="30.7">4</text>
<text x="82.8" y="33.3">5</text>
<text x="82.8" y="35.8">6</text>
<text x="102.6" y="35.8">23</text>
<text x="102.6" y="33.3">24</text>
<text x="102.6" y="30.7">25</text>
<text x="30.8" y="38.3">2</text>
<text x="82.8" y="38.3">7</text>
<text x="82.8" y="40.9">8</text>
<text x="102.6" y="40.9">21</text>
<text x="102.6" y="38.3">22</text>
<text x="160.4" y="39.4">1</text>
<text x="163.8" y="36.9" transform="rotate(-90 163.8 36.9)">2</text>
<text x="166.8" y="39.4">3</text>
<text x="22.1" y="45.4" transform="rotate(-90 22.1 45.4)">5</text>
<text x="24.6" y="45.4" transform="rotate(-90 24.6 45.4)">4</text>
<text x="82.3" y="46">10</text>
<text x="82.8" y="43.4">9</text>
<text x="102.6" y="46">19</text>
<text x="102.6" y="43.4">20</text>
<text x="82.3" y="48.5">11</text>
<text x="82.3" y="51">12</text>
<text x="82.3" y="53.6">13</text>
<text x="102.6" y="53.6">16</text>
<text x="102.6" y="51">17</text>
<text x="102.6" y="48.5">18</text>
<text x="82.3" y="56.1">14</text>
<text x="102.6" y="56.1">15</text>
<text x="160.4" y="69.8">1</text>
<text x="163.8" y="67.4" transform="rotate(-90 163.8 67.4)">2</text>
<text x="166.8" y="69.8">3</text>
<text x="41.7" y="96" transform="rotate(-90 41.7 96)">2</text>
<text x="52.8" y="101.6">1</text>
<text x="52.8" y="106.7">3</text>
<text x="52.8" y="104.1">4</text>
<text x="149.6" y="106.5" transform="rotate(-90 149.6 106.5)">1</text>
<text x="152.1" y="106.5" transform="rotate(-90 152.1 106.5)">2</text>
<text x="154.7" y="106.5" transform="rotate(-90 154.7 106.5)">3</text>
<text x="157.2" y="106.5" transform="rotate(-90 157.2 106.5)">4</text>
<text x="159.8" y="106.5" transform="rotate(-90 159.8 106.5)">5</text>
<text x="198.1" y="107.3" transform="rotate(-90 198.1 107.3)">1</text>
<text x="200.7" y="107.3" transform="rotate(-90 200.7 107.3)">2</text>
<text x="203.2" y="107.3" transform="rotate(-90 203.2 107.3)">3</text>
<text x="205.7" y="107.3" transform="rotate(-90 205.7 107.3)">4</text>
<text x="208.3" y="107.3" transform="rotate(-90 208.3 107.3)">5</text>
<text x="210.8" y="107.3" transform="rotate(-90 210.8 107.3)">6</text>
<text x="213.4" y="107.3" transform="rotate(-90 213.4 107.3)">7</text>
<text x="215.9" y="107.3" transform="rotate(-90 215.9 107.3)">8</text>
<text x="218.4" y="107.3" transform="rotate(-90 218.4 107.3)">9</text>
<text x="221" y="107.8" transform="rotate(-90 221 107.8)">10</text>
<text x="223.5" y="107.8" transform="rotate(-90 223.5 107.8)">11</text>
<text x="226.1" y="107.8" transform="rotate(-90 226.1 107.8)">12</text>
<text x="228.6" y="107.8" transform="rotate(-90 228.6 107.8)">13</text>
<text x="231.1" y="107.8" transform="rotate(-90 231.1 107.8)">14</text>
<text x="233.7" y="107.8" transform="rotate(-90 233.7 107.8)">15</text>
<text x="236.2" y="107.8" transform="rotate(-90 236.2 107.8)">16</text>
<text x="238.8" y="107.8" transform="rotate(-90 238.8 107.8)">17</text>
<text x="241.3" y="107.8" transform="rotate(-90 241.3 107.8)">18</text>
<text x="243.8" y="107.8" transform="rotate(-90 243.8 107.8)">19</text>
<text x="246.4" y="107.8" transform="rotate(-90 246.4 107.8)">20</text>
<text x="52.8" y="109.2">5</text>
<text x="41.7" y="116.3" transform="rotate(-90 41.7 116.3)">6</text>
<text x="39" y="129.8">1</text>
<text x="47.9" y="129.8">2</text>
<text x="219.7" y="129.9" transform="rotate(-90 219.7 129.9)">2</text>
<text x="39" y="132.3">3</text>
<text x="39" y="134.9">5</text>
<text x="39" y="137.4">7</text>
<text x="47.9" y="132.3">4</text>
<text x="47.9" y="134.9">6</text>
<text x="47.9" y="137.4">8</text>
<text x="216.3" y="132.3">1</text>
<text x="222.6" y="132.3">3</text>
<text x="68.9" y="161">16</text>
<text x="78.5" y="158" transform="rotate(-90 78.5 158)">2</text>
<text x="81" y="158.5" transform="rotate(-90 81 158.5)">14</text>
<text x="92.2" y="161">1</text>
<text x="68.9" y="163.6">15</text>
<text x="69.4" y="171.2">4</text>
<text x="92.2" y="168.7">3</text>
<text x="81" y="176.2" transform="rotate(-90 81 176.2)">13</text>
</g>
<g font-size="1.8" fill="#725600">
<text x="204.7" y="152">5V_in</text>
<text x="204.7" y="154.6">3V_in</text>
<text x="204.7" y="157.1">GND_in</text>
<text x="204.7" y="159.6">TXD_1_out</text>
<text x="204.7" y="162.2">RXD_1_in</text>
</g>
</svg>
